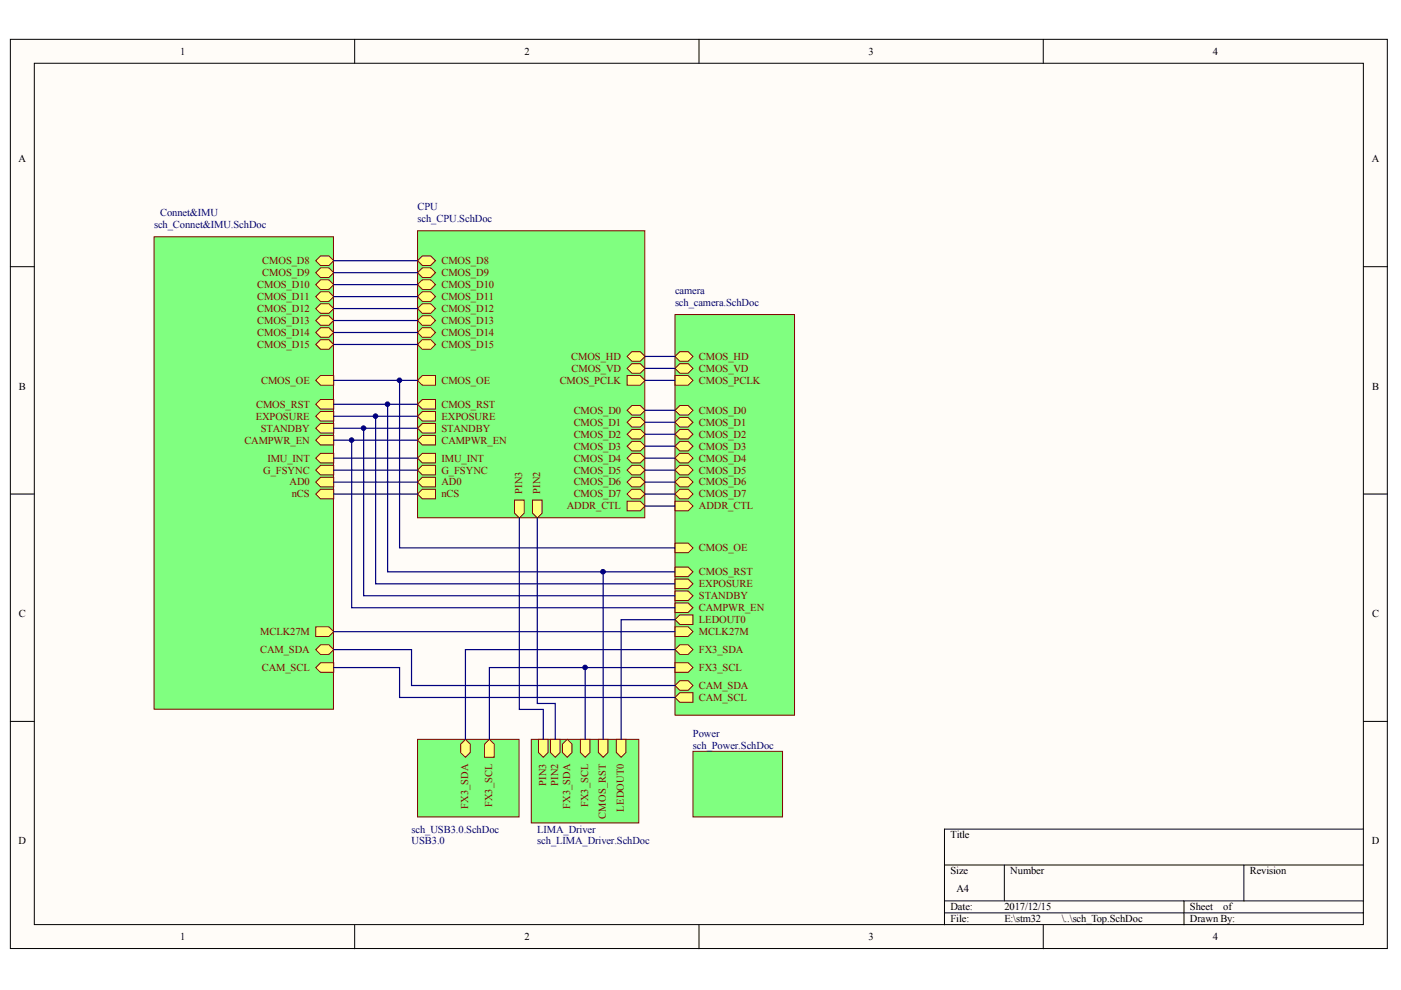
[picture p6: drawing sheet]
<svg xmlns="http://www.w3.org/2000/svg" width="297mm" height="210mm" viewBox="0 0 297 210" stroke-linecap="round" stroke-linejoin="round" font-family="sans-serif">
<g fill="#fffcf8" stroke="#000" stroke-width=".21">
<path d="M2.2 8.3h291.9v192.8h-291.9z"/>
<path d="M7.3 13.4h281.8v182.6h-281.8z"/>
</g>
<g fill="none" stroke="#000" stroke-width=".21">
<path d="M75.2 8.3v5.1M148.2 8.3v5.1M221.2 8.3v5.1M2.2 56.5h5.1M289.1 56.5h5.1M2.2 104.8h5.1M289.1 104.8h5.1M2.2 153h5.1M289.1 153h5.1M289.1 175.8h-88.9v20.3M75.2 196.1v5.1M148.2 196.1v5.1"/>
<path d="M200.2 183.4h88.9M200.2 191h88.9M200.2 193.6h88.9M212.9 183.4v7.6M221.2 196.1v5.1M251 191v5.1M263.7 183.4v7.6"/>
</g>
<path d="M88.5 48.9h48.2v60.9h-48.2z" fill="#80ff80" stroke="#800000" stroke-width=".21"/>
<g fill="#ffff80" stroke="#800000" stroke-width=".21">
<path d="M88.5 102.2l1-1h2.8v2h-2.8z" fill-rule="evenodd"/>
<path d="M133 106.3h2.8l1 1-1 1h-2.8z" fill-rule="evenodd"/>
<path d="M88.5 93.3l1-1h2.8v2h-2.8z" fill-rule="evenodd"/>
<path d="M133 87l1-1h1.8l1 1-1 1h-1.8z" fill-rule="evenodd"/>
<path d="M133 89.5l1-1h1.8l1 1-1 1h-1.8z" fill-rule="evenodd"/>
<path d="M133 92.1l1-1h1.8l1 1-1 1h-1.8z" fill-rule="evenodd"/>
<path d="M133 94.6l1-1h1.8l1 1-1 1h-1.8z" fill-rule="evenodd"/>
<path d="M133 97.1l1-1h1.8l1 1-1 1.1h-1.8z" fill-rule="evenodd"/>
<path d="M133 99.7l1-1h1.8l1 1-1 1h-1.8z" fill-rule="evenodd"/>
<path d="M133 102.2l1-1h1.8l1 1-1 1h-1.8z" fill-rule="evenodd"/>
<path d="M133 104.8l1-1.1h1.8l1 1.1-1 1h-1.8z" fill-rule="evenodd"/>
<path d="M88.5 55.3l1-1h1.8l1 1-1 1h-1.8z" fill-rule="evenodd"/>
<path d="M88.5 57.8l1-1h1.8l1 1-1 1h-1.8z" fill-rule="evenodd"/>
<path d="M88.5 60.4l1-1.1h1.8l1 1.1-1 1h-1.8z" fill-rule="evenodd"/>
<path d="M88.5 62.9l1-1h1.8l1 1-1 1h-1.8z" fill-rule="evenodd"/>
<path d="M88.5 65.4l1-1h1.8l1 1-1 1h-1.8z" fill-rule="evenodd"/>
<path d="M88.5 68l1-1.1h1.8l1 1.1-1 1h-1.8z" fill-rule="evenodd"/>
<path d="M88.5 70.5l1-1h1.8l1 1-1 1h-1.8z" fill-rule="evenodd"/>
<path d="M88.5 73l1-1h1.8l1 1-1 1.1h-1.8z" fill-rule="evenodd"/>
<path d="M133 75.6l1-1h1.8l1 1-1 1h-1.8z" fill-rule="evenodd"/>
<path d="M133 78.1l1-1h1.8l1 1-1 1h-1.8z" fill-rule="evenodd"/>
<path d="M88.5 80.6l1-1h2.8v2.1h-2.8z" fill-rule="evenodd"/>
<path d="M133 79.6h2.8l1 1-1 1.1h-2.8z" fill-rule="evenodd"/>
<path d="M88.5 85.7l1-1h2.8v2h-2.8z" fill-rule="evenodd"/>
<path d="M88.5 88.3l1-1.1h2.8v2.1h-2.8z" fill-rule="evenodd"/>
<path d="M88.5 97.1l1-1h2.8v2.1h-2.8z" fill-rule="evenodd"/>
<path d="M88.5 99.7l1-1h2.8v2h-2.8z" fill-rule="evenodd"/>
<path d="M88.5 90.8l1-1h2.8v2h-2.8z" fill-rule="evenodd"/>
<path d="M88.5 104.8l1-1.1h2.8v2.1h-2.8z" fill-rule="evenodd"/>
<path d="M109.1 106h2v2.8l-1 1-1-1z" fill-rule="evenodd"/>
<path d="M112.9 106h2v2.8l-1 1-1-1z" fill-rule="evenodd"/>
</g>
<path d="M32.7 50.2h38v100.2h-38z" fill="#80ff80" stroke="#800000" stroke-width=".21"/>
<g fill="#ffff80" stroke="#800000" stroke-width=".21">
<path d="M66.9 141.5l1.1-1h2.8v2.1h-2.8z" fill-rule="evenodd"/>
<path d="M66.9 102.2l1.1-1h2.8v2h-2.8z" fill-rule="evenodd"/>
<path d="M66.9 104.8l1.1-1.1h2.8v2.1h-2.8z" fill-rule="evenodd"/>
<path d="M66.9 90.8l1.1-1h2.8v2h-2.8z" fill-rule="evenodd"/>
<path d="M66.9 88.3l1.1-1.1h2.8v2.1h-2.8z" fill-rule="evenodd"/>
<path d="M66.9 80.6l1.1-1h2.8v2.1h-2.8z" fill-rule="evenodd"/>
<path d="M66.9 93.3l1.1-1h2.8v2h-2.8z" fill-rule="evenodd"/>
<path d="M66.9 85.7l1.1-1h2.8v2h-2.8z" fill-rule="evenodd"/>
<path d="M66.9 137.7l1.1-1h1.7l1.1 1-1.1 1h-1.7z" fill-rule="evenodd"/>
<path d="M66.9 55.3l1.1-1h1.7l1.1 1-1.1 1h-1.7z" fill-rule="evenodd"/>
<path d="M66.9 57.8l1.1-1h1.7l1.1 1-1.1 1h-1.7z" fill-rule="evenodd"/>
<path d="M66.9 60.4l1.1-1.1h1.7l1.1 1.1-1.1 1h-1.7z" fill-rule="evenodd"/>
<path d="M66.9 62.9l1.1-1h1.7l1.1 1-1.1 1h-1.7z" fill-rule="evenodd"/>
<path d="M66.9 65.4l1.1-1h1.7l1.1 1-1.1 1h-1.7z" fill-rule="evenodd"/>
<path d="M66.9 68l1.1-1.1h1.7l1.1 1.1-1.1 1h-1.7z" fill-rule="evenodd"/>
<path d="M66.9 70.5l1.1-1h1.7l1.1 1-1.1 1h-1.7z" fill-rule="evenodd"/>
<path d="M66.9 73l1.1-1h1.7l1.1 1-1.1 1.1h-1.7z" fill-rule="evenodd"/>
<path d="M66.9 97.1l1.1-1h2.8v2.1h-2.8z" fill-rule="evenodd"/>
<path d="M66.9 99.7l1.1-1h2.8v2h-2.8z" fill-rule="evenodd"/>
<path d="M66.9 132.9h2.8l1.1 1-1.1 1h-2.8z" fill-rule="evenodd"/>
</g>
<g fill="none" stroke="#000080" stroke-width=".25">
<path d="M70.8 55.3h17.7M70.8 57.8h17.7M70.8 60.4h17.7M70.8 62.9h17.7M70.8 65.4h17.7M70.8 68h17.7M70.8 70.5h17.7M70.8 73h17.7M70.8 80.6h17.7M70.8 85.7h17.7M70.8 88.3h17.7M70.8 90.8h17.7"/>
<path d="M70.8 93.3h17.7M70.8 97.1h17.7M70.8 99.7h17.7M70.8 102.2h17.7M70.8 104.8h17.7"/>
</g>
<path d="M143.1 66.7h25.4v84.9h-25.4z" fill="#80ff80" stroke="#800000" stroke-width=".21"/>
<g fill="#ffff80" stroke="#800000" stroke-width=".21">
<path d="M143.1 87l1-1h1.8l1 1-1 1h-1.8z" fill-rule="evenodd"/>
<path d="M143.1 89.5l1-1h1.8l1 1-1 1h-1.8z" fill-rule="evenodd"/>
<path d="M143.1 92.1l1-1h1.8l1 1-1 1h-1.8z" fill-rule="evenodd"/>
<path d="M143.1 94.6l1-1h1.8l1 1-1 1h-1.8z" fill-rule="evenodd"/>
<path d="M143.1 97.1l1-1h1.8l1 1-1 1.1h-1.8z" fill-rule="evenodd"/>
<path d="M143.1 99.7l1-1h1.8l1 1-1 1h-1.8z" fill-rule="evenodd"/>
<path d="M143.1 102.2l1-1h1.8l1 1-1 1h-1.8z" fill-rule="evenodd"/>
<path d="M143.1 104.8l1-1.1h1.8l1 1.1-1 1h-1.8z" fill-rule="evenodd"/>
<path d="M143.1 127.8h2.8l1 1.1-1 1h-2.8z" fill-rule="evenodd"/>
<path d="M143.1 75.6l1-1h1.8l1 1-1 1h-1.8z" fill-rule="evenodd"/>
<path d="M143.1 78.1l1-1h1.8l1 1-1 1h-1.8z" fill-rule="evenodd"/>
<path d="M143.1 115.2h2.8l1 1-1 1h-2.8z" fill-rule="evenodd"/>
<path d="M143.1 79.6h2.8l1 1-1 1.1h-2.8z" fill-rule="evenodd"/>
<path d="M143.1 120.2h2.8l1 1-1 1.1h-2.8z" fill-rule="evenodd"/>
<path d="M143.1 122.8h2.8l1 1-1 1h-2.8z" fill-rule="evenodd"/>
<path d="M143.1 125.3h2.8l1 1-1 1h-2.8z" fill-rule="evenodd"/>
<path d="M143.1 106.3h2.8l1 1-1 1h-2.8z" fill-rule="evenodd"/>
<path d="M143.1 140.5h2.8l1 1-1 1.1h-2.8z" fill-rule="evenodd"/>
<path d="M143.1 137.7l1-1h1.8l1 1-1 1h-1.8z" fill-rule="evenodd"/>
<path d="M143.1 132.9h2.8l1 1-1 1h-2.8z" fill-rule="evenodd"/>
<path d="M143.1 131.4l1-1h2.8v2h-2.8z" fill-rule="evenodd"/>
<path d="M143.1 145.3l1-1h1.8l1 1-1 1.1h-1.8z" fill-rule="evenodd"/>
<path d="M143.1 147.9l1-1h2.8v2h-2.8z" fill-rule="evenodd"/>
</g>
<g fill="none" stroke="#000080" stroke-width=".25">
<path d="M136.8 75.6h6.3M136.8 78.1h6.3M74.6 93.3v35.6h68.5M77.1 90.8v35.5h66M79.6 88.3v35.5h63.5M84.7 80.6v35.6h58.4M136.8 80.6h6.3M136.8 87h6.3M136.8 89.5h6.3M136.8 92.1h6.3M136.8 94.6h6.3M136.8 97.1h6.3"/>
<path d="M136.8 99.7h6.3M136.8 102.2h6.3M136.8 104.8h6.3M136.8 107.3h6.3"/>
</g>
<path d="M88.5 156.8h21.6v16.4h-21.6z" fill="#80ff80" stroke="#800000" stroke-width=".21"/>
<g fill="#ffff80" stroke="#800000" stroke-width=".21">
<path d="M97.7 157.8l1-1 1 1v1.8l-1 1-1-1z" fill-rule="evenodd"/>
<path d="M102.7 157.8l1.1-1 1 1v2.8h-2.1z" fill-rule="evenodd"/>
</g>
<path d="M70.8 133.9h72.3" fill="none" stroke="#000080" stroke-width=".25"/>
<g fill="#80ff80" stroke="#800000" stroke-width=".21">
<path d="M146.9 159.3h19v13.9h-19z"/>
<path d="M112.6 156.8h22.8v17.7h-22.8z"/>
</g>
<g fill="#ffff80" stroke="#800000" stroke-width=".21">
<path d="M119.2 157.8l1.1-1 1 1v1.8l-1 1-1.1-1z" fill-rule="evenodd"/>
<path d="M123.1 156.8h2v2.8l-1 1-1-1z" fill-rule="evenodd"/>
<path d="M130.7 156.8h2v2.8l-1 1-1-1z" fill-rule="evenodd"/>
<path d="M114.2 156.8h2v2.8l-1 1-1-1z" fill-rule="evenodd"/>
<path d="M116.7 156.8h2v2.8l-1 1-1-1z" fill-rule="evenodd"/>
<path d="M126.9 156.8h2v2.8l-1 1-1-1z" fill-rule="evenodd"/>
</g>
<path d="M82.2 85.7v35.5h45.7M110.1 109.8v40.6h5.1v6.4M113.9 109.8v39.4h3.8v7.6M70.8 137.7h16.5v7.6h55.8M143.1 131.4h-11.4v25.4M143.1 137.7h-44.4v19.1M143.1 121.2h-15.2v35.6M70.8 141.5h13.9v6.4h58.4M124.1 141.5v15.3M143.1 141.5h-39.3v15.3" fill="none" stroke="#000080" stroke-width=".25"/>
<g fill="#000080" stroke="#000080" stroke-width=".21">
<circle cx="74.5" cy="93.3" r=".48"/>
<circle cx="77.1" cy="90.8" r=".48"/>
<circle cx="79.6" cy="88.2" r=".48"/>
<circle cx="82.2" cy="85.7" r=".48"/>
<circle cx="84.7" cy="80.6" r=".48"/>
<circle cx="124" cy="141.5" r=".48"/>
<circle cx="127.8" cy="121.2" r=".49"/>
</g>
<g font-size="2.2">
<text x="38.2" y="11.6">1</text>
<text x="111.2" y="11.6">2</text>
<text x="184.2" y="11.6">3</text>
<text x="257.2" y="11.6">4</text>
<text x="3.9" y="34.4">A</text>
<text x="290.9" y="34.4">A</text>
<text x="4" y="82.6">B</text>
<text x="290.9" y="82.6">B</text>
<text x="4" y="130.8">C</text>
<text x="290.9" y="130.8">C</text>
<text x="3.9" y="179">D</text>
<text x="201.5" y="177.8">Title</text>
<text x="290.9" y="179">D</text>
<text x="201.5" y="185.4">Size</text>
<text x="214.2" y="185.4">Number</text>
<text x="265" y="185.4">Revision</text>
<text x="202.8" y="189.2">A4</text>
<text x="201.5" y="193">Date:</text>
<text x="201.5" y="195.5">File:</text>
<text x="212.9" y="193">2017/12/15</text>
<text x="212.9" y="195.5">E:\stm32</text>
<text x="225.1" y="195.5">\..\sch_Top.SchDoc</text>
<text x="252.3" y="193">Sheet</text>
<text x="252.3" y="195.5">Drawn By:</text>
<text x="259.3" y="193">of</text>
<text x="38.2" y="199.3">1</text>
<text x="111.2" y="199.3">2</text>
<text x="184.2" y="199.3">3</text>
<text x="257.2" y="199.3">4</text>
</g>
<g font-size="2.2" fill="#000080">
<text x="33.9" y="45.8">Connet&amp;IMU</text>
<text x="88.5" y="44.6">CPU</text>
<text x="88.5" y="47.1">sch_CPU.SchDoc</text>
<text x="32.7" y="48.4">sch_Connet&amp;IMU.SchDoc</text>
<text x="143.1" y="62.3">camera</text>
<text x="143.1" y="64.9">sch_camera.SchDoc</text>
<text x="146.9" y="156.2">Power</text>
<text x="146.9" y="158.8">sch_Power.SchDoc</text>
<text x="87.3" y="179">USB3.0</text>
<text x="87.3" y="176.5">sch_USB3.0.SchDoc</text>
<text x="113.9" y="176.5">LIMA_Driver</text>
<text x="113.9" y="179">sch_LIMA_Driver.SchDoc</text>
</g>
<g font-size="2.2" fill="#800000">
<text x="55.6" y="56">CMOS_D8</text>
<text x="55.6" y="58.5">CMOS_D9</text>
<text x="93.6" y="56">CMOS_D8</text>
<text x="93.6" y="58.5">CMOS_D9</text>
<text x="54.5" y="61.1">CMOS_D10</text>
<text x="54.5" y="63.6">CMOS_D11</text>
<text x="93.6" y="61.1">CMOS_D10</text>
<text x="93.6" y="63.6">CMOS_D11</text>
<text x="54.5" y="66.1">CMOS_D12</text>
<text x="54.5" y="68.7">CMOS_D13</text>
<text x="54.5" y="71.2">CMOS_D14</text>
<text x="93.6" y="66.1">CMOS_D12</text>
<text x="93.6" y="68.7">CMOS_D13</text>
<text x="93.6" y="71.2">CMOS_D14</text>
<text x="54.5" y="73.8">CMOS_D15</text>
<text x="93.6" y="73.8">CMOS_D15</text>
<text x="121.1" y="76.3">CMOS_HD</text>
<text x="148.2" y="76.3">CMOS_HD</text>
<text x="55.4" y="81.4">CMOS_OE</text>
<text x="93.6" y="81.4">CMOS_OE</text>
<text x="118.7" y="81.4">CMOS_PCLK</text>
<text x="121.2" y="78.8">CMOS_VD</text>
<text x="148.2" y="78.8">CMOS_VD</text>
<text x="148.2" y="81.4">CMOS_PCLK</text>
<text x="54.2" y="89">EXPOSURE</text>
<text x="54.3" y="86.4">CMOS_RST</text>
<text x="93.6" y="86.4">CMOS_RST</text>
<text x="93.6" y="89">EXPOSURE</text>
<text x="121.6" y="87.7">CMOS_D0</text>
<text x="148.2" y="87.7">CMOS_D0</text>
<text x="51.8" y="94.1">CAMPWR_EN</text>
<text x="55.3" y="91.5">STANDBY</text>
<text x="93.6" y="94.1">CAMPWR_EN</text>
<text x="93.6" y="91.5">STANDBY</text>
<text x="121.6" y="90.2">CMOS_D1</text>
<text x="121.6" y="92.8">CMOS_D2</text>
<text x="121.6" y="95.3">CMOS_D3</text>
<text x="148.2" y="90.2">CMOS_D1</text>
<text x="148.2" y="92.8">CMOS_D2</text>
<text x="148.2" y="95.3">CMOS_D3</text>
<text x="55.8" y="100.4">G_FSYNC</text>
<text x="56.7" y="97.9">IMU_INT</text>
<text x="93.6" y="97.9">IMU_INT</text>
<text x="93.6" y="100.4">G_FSYNC</text>
<text x="121.6" y="97.9">CMOS_D4</text>
<text x="121.6" y="100.4">CMOS_D5</text>
<text x="148.2" y="97.9">CMOS_D4</text>
<text x="148.2" y="100.4">CMOS_D5</text>
<text x="61.4" y="102.9">AD0</text>
<text x="61.9" y="105.5">nCS</text>
<text x="93.6" y="102.9">AD0</text>
<text x="93.6" y="105.5">nCS</text>
<text x="110.7" y="104.8" transform="rotate(-90 110.7 104.8)">PIN3</text>
<text x="114.5" y="104.8" transform="rotate(-90 114.5 104.8)">PIN2</text>
<text x="121.6" y="102.9">CMOS_D6</text>
<text x="121.6" y="105.5">CMOS_D7</text>
<text x="148.2" y="102.9">CMOS_D6</text>
<text x="148.2" y="105.5">CMOS_D7</text>
<text x="120.2" y="108">ADDR_CTL</text>
<text x="148.2" y="108">ADDR_CTL</text>
<text x="148.2" y="116.9">CMOS_OE</text>
<text x="148.2" y="122">CMOS_RST</text>
<text x="148.2" y="124.5">EXPOSURE</text>
<text x="148.2" y="129.6">CAMPWR_EN</text>
<text x="148.2" y="127">STANDBY</text>
<text x="55.2" y="134.6">MCLK27M</text>
<text x="148.2" y="134.6">MCLK27M</text>
<text x="148.2" y="132.1">LEDOUT0</text>
<text x="55.2" y="138.5">CAM_SDA</text>
<text x="55.5" y="142.3">CAM_SCL</text>
<text x="148.2" y="142.3">FX3_SCL</text>
<text x="148.2" y="138.5">FX3_SDA</text>
<text x="148.2" y="146.1">CAM_SDA</text>
<text x="148.2" y="148.6">CAM_SCL</text>
<text x="115.8" y="166.7" transform="rotate(-90 115.8 166.7)">PIN3</text>
<text x="118.3" y="166.7" transform="rotate(-90 118.3 166.7)">PIN2</text>
<text x="99.3" y="171.6" transform="rotate(-90 99.3 171.6)">FX3_SDA</text>
<text x="104.4" y="171.2" transform="rotate(-90 104.4 171.2)">FX3_SCL</text>
<text x="120.9" y="171.6" transform="rotate(-90 120.9 171.6)">FX3_SDA</text>
<text x="124.7" y="171.2" transform="rotate(-90 124.7 171.2)">FX3_SCL</text>
<text x="128.5" y="173.6" transform="rotate(-90 128.5 173.6)">CMOS_RST</text>
<text x="132.3" y="172.1" transform="rotate(-90 132.3 172.1)">LEDOUT0</text>
</g>
</svg>
